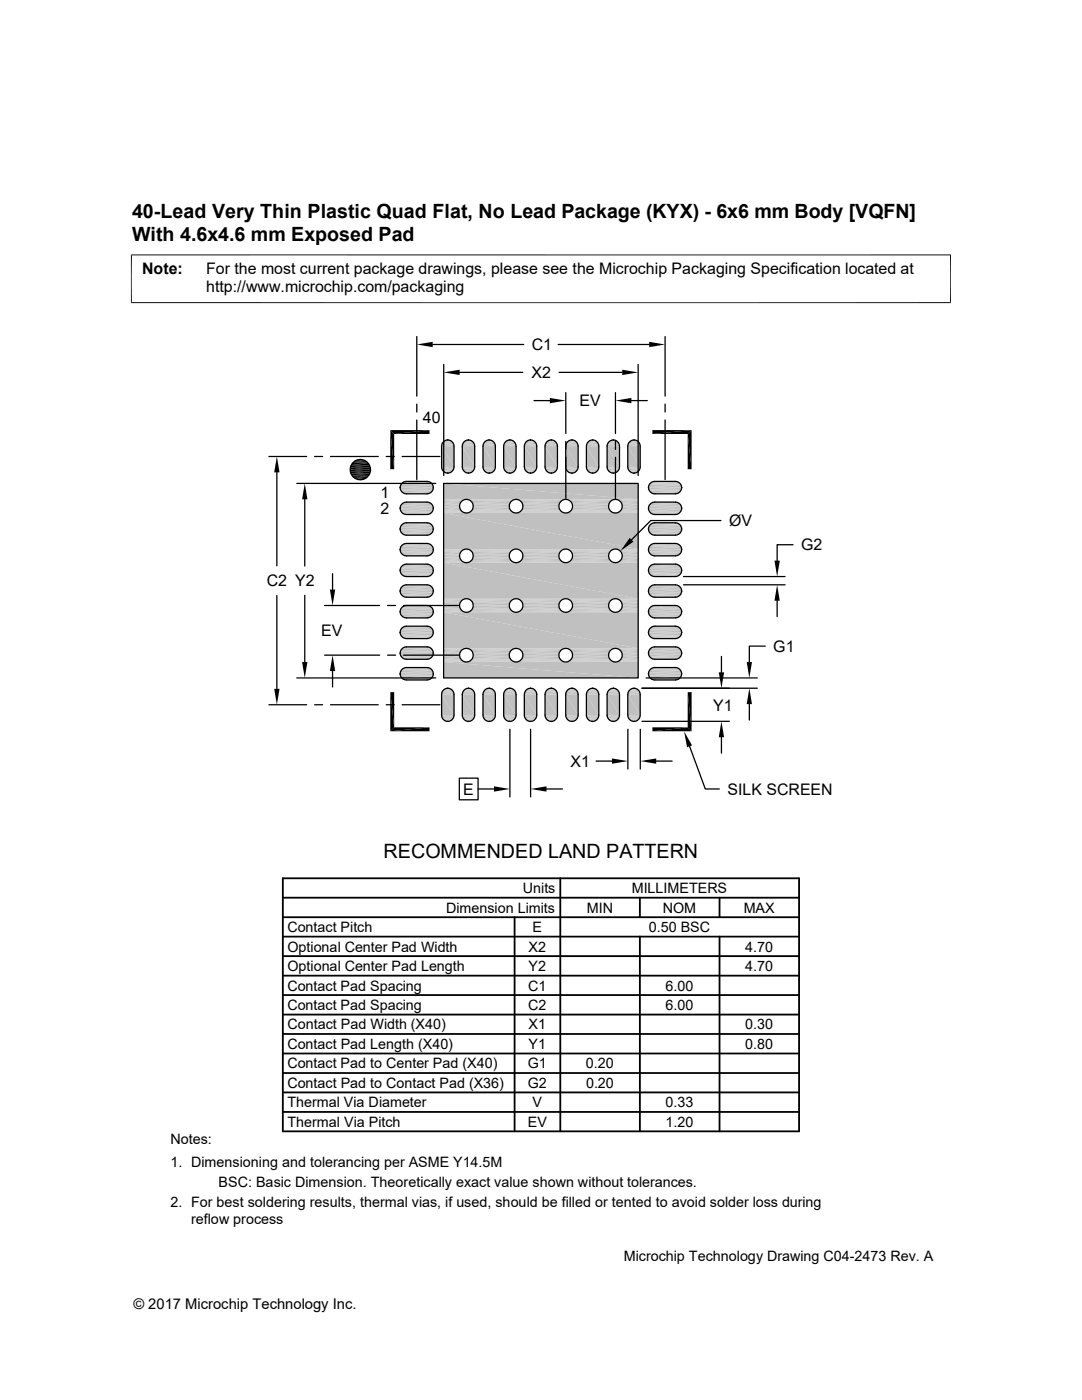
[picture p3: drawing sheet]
<svg xmlns="http://www.w3.org/2000/svg" width="216mm" height="279mm" viewBox="0 0 216 279" stroke-linecap="round" stroke-linejoin="round" font-family="sans-serif">
<g fill="#c0c0c0">
<path d="M89 87.8h.7z"/>
<path d="M93.2 87.8h.6z"/>
<path d="M97.3 87.8h.6z"/>
<path d="M101.4 87.8h.7z"/>
<path d="M105.5 87.8h.7z"/>
<path d="M109.7 87.8h.6z"/>
<path d="M113.8 87.8h.6z"/>
<path d="M117.9 87.8h.7z"/>
<path d="M122.1 87.8h.6z"/>
<path d="M126.2 87.8h.6z"/>
<path d="M125.9 88l.3-.2 .9 .2z"/>
<path d="M126.2 87.8l.9 .2z"/>
<path d="M121.8 88l.3-.2 .9 .2z"/>
<path d="M122.1 87.8l.9 .2z"/>
<path d="M117.6 88l.3-.2 1 .2z"/>
<path d="M117.9 87.8l1 .2z"/>
<path d="M113.5 88l.3-.2 .9 .2z"/>
<path d="M113.8 87.8l.9 .2z"/>
<path d="M109.4 88l.3-.2 .9 .2z"/>
<path d="M109.7 87.8l.9 .2z"/>
<path d="M105.2 88l.3-.2 1 .2z"/>
<path d="M105.5 87.8l1 .2z"/>
<path d="M101.1 88l.3-.2 1 .2z"/>
<path d="M101.4 87.8l1 .2z"/>
<path d="M97 88l.3-.2 .9 .2z"/>
<path d="M97.3 87.8l.9 .2z"/>
<path d="M92.9 88l.3-.2 .9 .2z"/>
<path d="M93.2 87.8l.9 .2z"/>
<path d="M88.7 88l.3-.2 1 .2z"/>
<path d="M89 87.8l1 .2z"/>
<path d="M125.6 88.2l.3-.2 1.5 .2z"/>
<path d="M125.9 88h1.2l.3 .2z"/>
<path d="M121.5 88.2l.3-.2 1.5 .2z"/>
<path d="M121.8 88h1.2l.3 .2z"/>
<path d="M117.4 88.2l.2-.2 1.5 .2z"/>
<path d="M117.6 88h1.3l.2 .2z"/>
<path d="M113.2 88.2l.3-.2 1.5 .2z"/>
<path d="M113.5 88h1.2l.3 .2z"/>
<path d="M109.1 88.2l.3-.2 1.5 .2z"/>
<path d="M109.4 88h1.2l.3 .2z"/>
<path d="M105 88.2l.2-.2 1.5 .2z"/>
<path d="M105.2 88h1.3l.2 .2z"/>
<path d="M100.9 88.2l.2-.2 1.5 .2z"/>
<path d="M101.1 88h1.3l.2 .2z"/>
<path d="M96.7 88.2l.3-.2 1.5 .2z"/>
<path d="M97 88h1.2l.3 .2z"/>
<path d="M92.6 88.2l.3-.2 1.5 .2z"/>
<path d="M92.9 88h1.2l.3 .2z"/>
<path d="M88.5 88.2l.2-.2 1.5 .2z"/>
<path d="M88.7 88h1.3l.2 .2z"/>
</g>
<path d="M125.4 88.3h2.2" fill="none" stroke="#c0c0c0" stroke-width=".25"/>
<path d="M125.6 88.2h1.8l.2 .2z" fill="#c0c0c0"/>
<path d="M121.3 88.3h2.1" fill="none" stroke="#c0c0c0" stroke-width=".25"/>
<path d="M121.5 88.2h1.8l.1 .2z" fill="#c0c0c0"/>
<path d="M117.2 88.3h2.1" fill="none" stroke="#c0c0c0" stroke-width=".25"/>
<path d="M117.4 88.2h1.7l.2 .2z" fill="#c0c0c0"/>
<path d="M113.1 88.3h2.1" fill="none" stroke="#c0c0c0" stroke-width=".25"/>
<path d="M113.2 88.2h1.8l.2 .2z" fill="#c0c0c0"/>
<path d="M108.9 88.3h2.2" fill="none" stroke="#c0c0c0" stroke-width=".25"/>
<path d="M109.1 88.2h1.8l.2 .2z" fill="#c0c0c0"/>
<path d="M104.8 88.3h2.1" fill="none" stroke="#c0c0c0" stroke-width=".25"/>
<path d="M105 88.2h1.7l.2 .2z" fill="#c0c0c0"/>
<path d="M100.7 88.3h2.1" fill="none" stroke="#c0c0c0" stroke-width=".25"/>
<path d="M100.9 88.2h1.7l.2 .2z" fill="#c0c0c0"/>
<path d="M96.5 88.3h2.2" fill="none" stroke="#c0c0c0" stroke-width=".25"/>
<path d="M96.7 88.2h1.8l.2 .2z" fill="#c0c0c0"/>
<path d="M92.4 88.3h2.2" fill="none" stroke="#c0c0c0" stroke-width=".25"/>
<path d="M92.6 88.2h1.8l.2 .2z" fill="#c0c0c0"/>
<path d="M88.3 88.3h2.1" fill="none" stroke="#c0c0c0" stroke-width=".25"/>
<path d="M88.5 88.2h1.7l.2 .2z" fill="#c0c0c0"/>
<path d="M88.2 88.6h2.4M92.3 88.6h2.4M96.4 88.6h2.4M100.5 88.6h2.4M104.7 88.6h2.4M108.8 88.6h2.4M112.9 88.6h2.4M117.1 88.6h2.3M121.2 88.6h2.4M125.3 88.6h2.4" fill="none" stroke="#c0c0c0" stroke-width=".3"/>
<path d="M88.1 88.9h2.5M92.2 88.9h2.5M96.4 88.9h2.4M100.5 88.9h2.5M104.6 88.9h2.5M108.8 88.9h2.4M112.9 88.9h2.5M117 88.9h2.5M121.1 88.9h2.5M125.3 88.9h2.4" fill="none" stroke="#c0c0c0" stroke-width=".32"/>
<g fill="#c0c0c0">
<path d="M125.3 89l2.4 4.2h-2.4z"/>
<path d="M125.3 89h2.4v4.2z"/>
<path d="M121.1 89l2.5 4.2h-2.5z"/>
<path d="M121.1 89h2.5v4.2z"/>
<path d="M117 89l2.5 4.2h-2.5z"/>
<path d="M117 89h2.5v4.2z"/>
<path d="M112.9 89l2.5 4.2h-2.5z"/>
<path d="M112.9 89h2.5v4.2z"/>
<path d="M108.8 89l2.4 4.2h-2.4z"/>
<path d="M108.8 89h2.4v4.2z"/>
<path d="M104.6 89l2.5 4.2h-2.5z"/>
<path d="M104.6 89h2.5v4.2z"/>
<path d="M100.5 89l2.5 4.2h-2.5z"/>
<path d="M100.5 89h2.5v4.2z"/>
<path d="M96.4 89l2.4 4.2h-2.4z"/>
<path d="M96.4 89h2.4v4.2z"/>
<path d="M92.2 89l2.5 4.2h-2.5z"/>
<path d="M92.2 89h2.5v4.2z"/>
<path d="M88.1 89l2.5 4.2h-2.5z"/>
<path d="M88.1 89h2.5v4.2z"/>
</g>
<path d="M88.1 93.3h2.5M92.2 93.3h2.5M96.4 93.3h2.4M100.5 93.3h2.5M104.6 93.3h2.5M108.8 93.3h2.4M112.9 93.3h2.5M117 93.3h2.5M121.1 93.3h2.5M125.3 93.3h2.4" fill="none" stroke="#c0c0c0" stroke-width=".32"/>
<path d="M88.2 93.6h2.4M92.3 93.6h2.4M96.4 93.6h2.4M100.5 93.6h2.4M104.7 93.6h2.4M108.8 93.6h2.4M112.9 93.6h2.4M117.1 93.6h2.3M121.2 93.6h2.4M125.3 93.6h2.4" fill="none" stroke="#c0c0c0" stroke-width=".3"/>
<path d="M125.4 93.8l2 .2h-1.8z" fill="#c0c0c0"/>
<path d="M125.4 93.9h2.2" fill="none" stroke="#c0c0c0" stroke-width=".25"/>
<path d="M121.3 93.8l2 .2h-1.8z" fill="#c0c0c0"/>
<path d="M121.3 93.9h2.1" fill="none" stroke="#c0c0c0" stroke-width=".25"/>
<path d="M117.2 93.8l1.9 .2h-1.7z" fill="#c0c0c0"/>
<path d="M117.2 93.9h2.1" fill="none" stroke="#c0c0c0" stroke-width=".25"/>
<path d="M113.1 93.8l1.9 .2h-1.8z" fill="#c0c0c0"/>
<path d="M113.1 93.9h2.1" fill="none" stroke="#c0c0c0" stroke-width=".25"/>
<path d="M108.9 93.8l2 .2h-1.8z" fill="#c0c0c0"/>
<path d="M108.9 93.9h2.2" fill="none" stroke="#c0c0c0" stroke-width=".25"/>
<path d="M104.8 93.8l1.9 .2h-1.7z" fill="#c0c0c0"/>
<path d="M104.8 93.9h2.1" fill="none" stroke="#c0c0c0" stroke-width=".25"/>
<path d="M100.7 93.8l1.9 .2h-1.7z" fill="#c0c0c0"/>
<path d="M100.7 93.9h2.1" fill="none" stroke="#c0c0c0" stroke-width=".25"/>
<path d="M96.5 93.8l2 .2h-1.8z" fill="#c0c0c0"/>
<path d="M96.5 93.9h2.2" fill="none" stroke="#c0c0c0" stroke-width=".25"/>
<path d="M92.4 93.8l2 .2h-1.8z" fill="#c0c0c0"/>
<path d="M92.4 93.9h2.2" fill="none" stroke="#c0c0c0" stroke-width=".25"/>
<path d="M88.3 93.8l1.9 .2h-1.7z" fill="#c0c0c0"/>
<path d="M88.3 93.9h2.1" fill="none" stroke="#c0c0c0" stroke-width=".25"/>
<g fill="#c0c0c0">
<path d="M125.6 94l1.5 .3h-1.2z"/>
<path d="M125.6 94h1.8l-.3 .3z"/>
<path d="M121.5 94l1.5 .3h-1.2z"/>
<path d="M121.5 94h1.8l-.3 .3z"/>
<path d="M117.4 94l1.5 .3h-1.3z"/>
<path d="M117.4 94h1.7l-.2 .3z"/>
<path d="M113.2 94l1.5 .3h-1.2z"/>
<path d="M113.2 94h1.8l-.3 .3z"/>
<path d="M109.1 94l1.5 .3h-1.2z"/>
<path d="M109.1 94h1.8l-.3 .3z"/>
<path d="M105 94l1.5 .3h-1.3z"/>
<path d="M105 94h1.7l-.2 .3z"/>
<path d="M100.9 94l1.5 .3h-1.3z"/>
<path d="M100.9 94h1.7l-.2 .3z"/>
<path d="M96.7 94l1.5 .3h-1.2z"/>
<path d="M96.7 94h1.8l-.3 .3z"/>
<path d="M92.6 94l1.5 .3h-1.2z"/>
<path d="M92.6 94h1.8l-.3 .3z"/>
<path d="M88.5 94l1.5 .3h-1.3z"/>
<path d="M88.5 94h1.7l-.2 .3z"/>
<path d="M89 94.4h.7z"/>
<path d="M93.2 94.4h.6z"/>
<path d="M97.3 94.4h.6z"/>
<path d="M101.4 94.4h.7z"/>
<path d="M105.5 94.4h.7z"/>
<path d="M109.7 94.4h.6z"/>
<path d="M113.8 94.4h.6z"/>
<path d="M117.9 94.4h.7z"/>
<path d="M122.1 94.4h.6z"/>
<path d="M126.2 94.4h.6z"/>
<path d="M125.9 94.3l.9 .1z"/>
<path d="M125.9 94.3h1.2l-.3 .1z"/>
<path d="M121.8 94.3l.9 .1z"/>
<path d="M121.8 94.3h1.2l-.3 .1z"/>
<path d="M117.6 94.3l1 .1z"/>
<path d="M117.6 94.3h1.3l-.3 .1z"/>
<path d="M113.5 94.3l.9 .1z"/>
<path d="M113.5 94.3h1.2l-.3 .1z"/>
<path d="M109.4 94.3l.9 .1z"/>
<path d="M109.4 94.3h1.2l-.3 .1z"/>
<path d="M105.2 94.3l1 .1z"/>
<path d="M105.2 94.3h1.3l-.3 .1z"/>
<path d="M101.1 94.3l1 .1z"/>
<path d="M101.1 94.3h1.3l-.3 .1z"/>
<path d="M97 94.3l.9 .1z"/>
<path d="M97 94.3h1.2l-.3 .1z"/>
<path d="M92.9 94.3l.9 .1z"/>
<path d="M92.9 94.3h1.2l-.3 .1z"/>
<path d="M88.7 94.3l1 .1z"/>
<path d="M88.7 94.3h1.3l-.3 .1z"/>
</g>
<g fill="none" stroke="#c0c0c0" stroke-width=".2">
<path d="M80.2 98.3h5.9M80.5 98.4h5.3M80.5 96.2h5.3M80.8 96.1h4.7M80.8 98.5h4.7M129.8 98.3h5.8M130 98.4h5.4M130 96.2h5.4M130.3 96.1h4.8M130.3 98.5h4.8M80.2 102.4h5.9M80.2 106.5h5.9"/>
<path d="M80.2 110.7h5.9M80.2 114.8h5.9M80.2 118.9h5.9M80.2 100.5h5.9M80.2 104.6h5.9M80.2 108.7h5.9M80.2 112.9h5.9M80.2 117h5.9M80.5 102.6h5.3M80.5 106.7h5.3M80.5 110.8h5.3M80.5 115h5.3"/>
<path d="M80.5 119.1h5.3M80.5 100.3h5.3M80.5 104.4h5.3M80.5 108.6h5.3M80.5 112.7h5.3M80.5 116.8h5.3M80.8 100.2h4.7M80.8 104.4h4.7M80.8 108.5h4.7M80.8 112.6h4.7M80.8 116.7h4.7M80.8 102.7h4.7"/>
<path d="M80.8 106.8h4.7M80.8 110.9h4.7M80.8 115h4.7M80.8 119.2h4.7M129.8 102.4h5.8M129.8 106.5h5.8M129.8 110.7h5.8M129.8 114.8h5.8M129.8 118.9h5.8M129.8 100.5h5.8M129.8 104.6h5.8M129.8 108.7h5.8"/>
<path d="M129.8 112.9h5.8M129.8 117h5.8M130 102.6h5.4M130 106.7h5.4M130 110.8h5.4M130 115h5.4M130 119.1h5.4M130 100.3h5.4M130 104.4h5.4M130 108.6h5.4M130 112.7h5.4M130 116.8h5.4"/>
<path d="M130.3 100.2h4.8M130.3 104.4h4.8M130.3 108.5h4.8M130.3 112.6h4.8M130.3 116.7h4.8M130.3 102.7h4.8M130.3 106.8h4.8M130.3 110.9h4.8M130.3 115h4.8M130.3 119.2h4.8M80.2 123.1h5.9M80.2 127.2h5.9"/>
<path d="M80.2 131.3h5.9M80.2 121.1h5.9M80.2 125.2h5.9M80.2 129.4h5.9M80.2 133.5h5.9M80.5 123.2h5.3M80.5 127.3h5.3M80.5 131.5h5.3M80.5 135.6h5.3M80.5 120.9h5.3M80.5 125.1h5.3M80.5 129.2h5.3"/>
<path d="M80.5 133.3h5.3M80.8 120.9h4.7M80.8 125h4.7M80.8 129.1h4.7M80.8 133.2h4.7M80.8 123.3h4.7M80.8 127.4h4.7M80.8 131.6h4.7M80.8 135.7h4.7M129.8 123.1h5.8M129.8 127.2h5.8M129.8 131.3h5.8"/>
<path d="M129.8 121.1h5.8M129.8 125.2h5.8M129.8 129.4h5.8M129.8 133.5h5.8M130 123.2h5.4M130 127.3h5.4M130 131.5h5.4M130 135.6h5.4M130 120.9h5.4M130 125.1h5.4M130 129.2h5.4M130 133.3h5.4"/>
<path d="M130.3 120.9h4.8M130.3 125h4.8M130.3 129.1h4.8M130.3 133.2h4.8M130.3 123.3h4.8M130.3 127.4h4.8M130.3 131.6h4.8M130.3 135.7h4.8"/>
</g>
<path d="M80.2 96.3h5.9M129.8 96.3h5.8M80.2 135.4h5.9M129.8 135.4h5.8" fill="none" stroke="#c0c0c0" stroke-width=".21"/>
<g fill="none" stroke="#c0c0c0" stroke-width=".25">
<path d="M80 96.6h6.3M129.6 96.6h6.2M80 100.7h6.3M80 104.8h6.3M80 108.9h6.3M80 113.1h6.3M80 117.2h6.3M80 106.3h6.3M80 110.4h6.3M80 114.6h6.3M80 118.7h6.3M129.6 100.7h6.2"/>
<path d="M129.6 104.8h6.2M129.6 108.9h6.2M129.6 113.1h6.2M129.6 117.2h6.2M129.6 106.3h6.2M129.6 110.4h6.2M129.6 114.6h6.2M129.6 118.7h6.2M80 121.3h6.3M80 125.5h6.3M80 122.8h6.3M80 127h6.3"/>
<path d="M80 131.1h6.3M80 135.2h6.3M129.6 121.3h6.2M129.6 125.5h6.2M129.6 122.8h6.2M129.6 127h6.2M129.6 131.1h6.2M129.6 135.2h6.2"/>
</g>
<g fill="none" stroke="#c0c0c0" stroke-width=".3">
<path d="M79.9 97.8h6.5M79.9 96.8h6.5M129.4 97.8h6.6M129.4 96.8h6.6M79.9 101.9h6.5M79.9 110.2h6.5M79.9 114.3h6.5M79.9 118.4h6.5M79.9 101h6.5M79.9 105.1h6.5M79.9 109.2h6.5M79.9 113.3h6.5"/>
<path d="M79.9 117.5h6.5M129.4 101.9h6.6M129.4 110.2h6.6M129.4 114.3h6.6M129.4 118.4h6.6M129.4 101h6.6M129.4 105.1h6.6M129.4 109.2h6.6M129.4 113.3h6.6M129.4 117.5h6.6M79.9 122.6h6.5M79.9 126.7h6.5"/>
<path d="M79.9 130.8h6.5M79.9 134.9h6.5M79.9 121.6h6.5M79.9 129.9h6.5M79.9 134h6.5M129.4 122.6h6.6M129.4 126.7h6.6M129.4 130.8h6.6M129.4 134.9h6.6M129.4 121.6h6.6M129.4 129.9h6.6M129.4 134h6.6"/>
</g>
<g fill="none" stroke="#c0c0c0" stroke-width=".32">
<path d="M79.8 97.1h6.7M79.8 97.5h6.7M129.4 97.1h6.6M129.4 97.5h6.6M79.8 101.3h6.7M79.8 105.4h6.7M79.8 109.5h6.7M79.8 113.7h6.7M79.8 101.6h6.7M79.8 105.7h6.7M79.8 118.1h6.7M79.9 106h6.5"/>
<path d="M129.4 101.3h6.6M129.4 105.4h6.6M129.4 109.5h6.6M129.4 113.7h6.6M129.4 101.6h6.6M129.4 105.7h6.6M129.4 118.1h6.6M129.4 106h6.6M79.8 126.1h6.7M79.8 130.2h6.7M79.8 134.3h6.7M79.8 122.2h6.7"/>
<path d="M79.8 126.4h6.7M79.8 130.5h6.7M79.8 134.6h6.7M79.9 125.7h6.5M129.4 126.1h6.6M129.4 130.2h6.6M129.4 134.3h6.6M129.4 122.2h6.6M129.4 126.4h6.6M129.4 130.5h6.6M129.4 134.6h6.6M129.4 125.7h6.6"/>
</g>
<path d="M80 98.1h6.3M129.6 98.1h6.2M80 102.2h6.3M129.6 102.2h6.2M80 129.6h6.3M80 133.7h6.3M129.6 129.6h6.2M129.6 133.7h6.2" fill="none" stroke="#c0c0c0" stroke-width=".28"/>
<path d="M79.8 117.8h6.7M79.8 109.9h6.7M79.8 114h6.7M129.4 117.8h6.6M129.4 109.9h6.6M129.4 114h6.6M79.8 121.9h6.7M129.4 121.9h6.6" fill="none" stroke="#c0c0c0" stroke-width=".34"/>
<g fill="#c0c0c0">
<path d="M89 137.4h.7z"/>
<path d="M93.2 137.4h.6z"/>
<path d="M97.3 137.4h.6z"/>
<path d="M101.4 137.4h.7z"/>
<path d="M105.5 137.4h.7z"/>
<path d="M109.7 137.4h.6z"/>
<path d="M113.8 137.4h.6z"/>
<path d="M117.9 137.4h.7z"/>
<path d="M122.1 137.4h.6z"/>
<path d="M126.2 137.4h.6z"/>
<path d="M125.9 137.5l.3-.1 .9 .1z"/>
<path d="M126.2 137.4l.9 .1z"/>
<path d="M121.8 137.5l.3-.1 .9 .1z"/>
<path d="M122.1 137.4l.9 .1z"/>
<path d="M117.6 137.5l.3-.1 1 .1z"/>
<path d="M117.9 137.4l1 .1z"/>
<path d="M113.5 137.5l.3-.1 .9 .1z"/>
<path d="M113.8 137.4l.9 .1z"/>
<path d="M109.4 137.5l.3-.1 .9 .1z"/>
<path d="M109.7 137.4l.9 .1z"/>
<path d="M105.2 137.5l.3-.1 1 .1z"/>
<path d="M105.5 137.4l1 .1z"/>
<path d="M101.1 137.5l.3-.1 1 .1z"/>
<path d="M101.4 137.4l1 .1z"/>
<path d="M97 137.5l.3-.1 .9 .1z"/>
<path d="M97.3 137.4l.9 .1z"/>
<path d="M92.9 137.5l.3-.1 .9 .1z"/>
<path d="M93.2 137.4l.9 .1z"/>
<path d="M88.7 137.5l.3-.1 1 .1z"/>
<path d="M89 137.4l1 .1z"/>
<path d="M125.6 137.7l.3-.2 1.5 .2z"/>
<path d="M125.9 137.5h1.2l.3 .2z"/>
<path d="M121.5 137.7l.3-.2 1.5 .2z"/>
<path d="M121.8 137.5h1.2l.3 .2z"/>
<path d="M117.4 137.7l.2-.2 1.5 .2z"/>
<path d="M117.6 137.5h1.3l.2 .2z"/>
<path d="M113.2 137.7l.3-.2 1.5 .2z"/>
<path d="M113.5 137.5h1.2l.3 .2z"/>
<path d="M109.1 137.7l.3-.2 1.5 .2z"/>
<path d="M109.4 137.5h1.2l.3 .2z"/>
<path d="M105 137.7l.2-.2 1.5 .2z"/>
<path d="M105.2 137.5h1.3l.2 .2z"/>
<path d="M100.9 137.7l.2-.2 1.5 .2z"/>
<path d="M101.1 137.5h1.3l.2 .2z"/>
<path d="M96.7 137.7l.3-.2 1.5 .2z"/>
<path d="M97 137.5h1.2l.3 .2z"/>
<path d="M92.6 137.7l.3-.2 1.5 .2z"/>
<path d="M92.9 137.5h1.2l.3 .2z"/>
<path d="M88.5 137.7l.2-.2 1.5 .2z"/>
<path d="M88.7 137.5h1.3l.2 .2z"/>
</g>
<path d="M125.4 137.9h2.2" fill="none" stroke="#c0c0c0" stroke-width=".25"/>
<path d="M125.6 137.7h1.8l.2 .3z" fill="#c0c0c0"/>
<path d="M121.3 137.9h2.1" fill="none" stroke="#c0c0c0" stroke-width=".25"/>
<path d="M121.5 137.7h1.8l.1 .3z" fill="#c0c0c0"/>
<path d="M117.2 137.9h2.1" fill="none" stroke="#c0c0c0" stroke-width=".25"/>
<path d="M117.4 137.7h1.7l.2 .3z" fill="#c0c0c0"/>
<path d="M113.1 137.9h2.1" fill="none" stroke="#c0c0c0" stroke-width=".25"/>
<path d="M113.2 137.7h1.8l.2 .3z" fill="#c0c0c0"/>
<path d="M108.9 137.9h2.2" fill="none" stroke="#c0c0c0" stroke-width=".25"/>
<path d="M109.1 137.7h1.8l.2 .3z" fill="#c0c0c0"/>
<path d="M104.8 137.9h2.1" fill="none" stroke="#c0c0c0" stroke-width=".25"/>
<path d="M105 137.7h1.7l.2 .3z" fill="#c0c0c0"/>
<path d="M100.7 137.9h2.1" fill="none" stroke="#c0c0c0" stroke-width=".25"/>
<path d="M100.9 137.7h1.7l.2 .3z" fill="#c0c0c0"/>
<path d="M96.5 137.9h2.2" fill="none" stroke="#c0c0c0" stroke-width=".25"/>
<path d="M96.7 137.7h1.8l.2 .3z" fill="#c0c0c0"/>
<path d="M92.4 137.9h2.2" fill="none" stroke="#c0c0c0" stroke-width=".25"/>
<path d="M92.6 137.7h1.8l.2 .3z" fill="#c0c0c0"/>
<path d="M88.3 137.9h2.1" fill="none" stroke="#c0c0c0" stroke-width=".25"/>
<path d="M88.5 137.7h1.7l.2 .3z" fill="#c0c0c0"/>
<path d="M88.2 138.1h2.4M92.3 138.1h2.4M96.4 138.1h2.4M100.5 138.1h2.4M104.7 138.1h2.4M108.8 138.1h2.4M112.9 138.1h2.4M117.1 138.1h2.3M121.2 138.1h2.4M125.3 138.1h2.4" fill="none" stroke="#c0c0c0" stroke-width=".3"/>
<path d="M88.1 138.4h2.5M92.2 138.4h2.5M96.4 138.4h2.4M100.5 138.4h2.5M104.6 138.4h2.5M108.8 138.4h2.4M112.9 138.4h2.5M117 138.4h2.5M121.1 138.4h2.5M125.3 138.4h2.4" fill="none" stroke="#c0c0c0" stroke-width=".32"/>
<g fill="#c0c0c0">
<path d="M125.3 138.6l2.4 4.1h-2.4z"/>
<path d="M125.3 138.6h2.4v4.1z"/>
<path d="M121.1 138.6l2.5 4.1h-2.5z"/>
<path d="M121.1 138.6h2.5v4.1z"/>
<path d="M117 138.6l2.5 4.1h-2.5z"/>
<path d="M117 138.6h2.5v4.1z"/>
<path d="M112.9 138.6l2.5 4.1h-2.5z"/>
<path d="M112.9 138.6h2.5v4.1z"/>
<path d="M108.8 138.6l2.4 4.1h-2.4z"/>
<path d="M108.8 138.6h2.4v4.1z"/>
<path d="M104.6 138.6l2.5 4.1h-2.5z"/>
<path d="M104.6 138.6h2.5v4.1z"/>
<path d="M100.5 138.6l2.5 4.1h-2.5z"/>
<path d="M100.5 138.6h2.5v4.1z"/>
<path d="M96.4 138.6l2.4 4.1h-2.4z"/>
<path d="M96.4 138.6h2.4v4.1z"/>
<path d="M92.2 138.6l2.5 4.1h-2.5z"/>
<path d="M92.2 138.6h2.5v4.1z"/>
<path d="M88.1 138.6l2.5 4.1h-2.5z"/>
<path d="M88.1 138.6h2.5v4.1z"/>
</g>
<path d="M88.1 142.9h2.5M92.2 142.9h2.5M96.4 142.9h2.4M100.5 142.9h2.5M104.6 142.9h2.5M108.8 142.9h2.4M112.9 142.9h2.5M117 142.9h2.5M121.1 142.9h2.5M125.3 142.9h2.4" fill="none" stroke="#c0c0c0" stroke-width=".32"/>
<path d="M88.2 143.2h2.4M92.3 143.2h2.4M96.4 143.2h2.4M100.5 143.2h2.4M104.7 143.2h2.4M108.8 143.2h2.4M112.9 143.2h2.4M117.1 143.2h2.3M121.2 143.2h2.4M125.3 143.2h2.4" fill="none" stroke="#c0c0c0" stroke-width=".3"/>
<path d="M125.4 143.3l2 .3h-1.8z" fill="#c0c0c0"/>
<path d="M125.4 143.5h2.2" fill="none" stroke="#c0c0c0" stroke-width=".25"/>
<path d="M121.3 143.3l2 .3h-1.8z" fill="#c0c0c0"/>
<path d="M121.3 143.5h2.1" fill="none" stroke="#c0c0c0" stroke-width=".25"/>
<path d="M117.2 143.3l1.9 .3h-1.7z" fill="#c0c0c0"/>
<path d="M117.2 143.5h2.1" fill="none" stroke="#c0c0c0" stroke-width=".25"/>
<path d="M113.1 143.3l1.9 .3h-1.8z" fill="#c0c0c0"/>
<path d="M113.1 143.5h2.1" fill="none" stroke="#c0c0c0" stroke-width=".25"/>
<path d="M108.9 143.3l2 .3h-1.8z" fill="#c0c0c0"/>
<path d="M108.9 143.5h2.2" fill="none" stroke="#c0c0c0" stroke-width=".25"/>
<path d="M104.8 143.3l1.9 .3h-1.7z" fill="#c0c0c0"/>
<path d="M104.8 143.5h2.1" fill="none" stroke="#c0c0c0" stroke-width=".25"/>
<path d="M100.7 143.3l1.9 .3h-1.7z" fill="#c0c0c0"/>
<path d="M100.7 143.5h2.1" fill="none" stroke="#c0c0c0" stroke-width=".25"/>
<path d="M96.5 143.3l2 .3h-1.8z" fill="#c0c0c0"/>
<path d="M96.5 143.5h2.2" fill="none" stroke="#c0c0c0" stroke-width=".25"/>
<path d="M92.4 143.3l2 .3h-1.8z" fill="#c0c0c0"/>
<path d="M92.4 143.5h2.2" fill="none" stroke="#c0c0c0" stroke-width=".25"/>
<path d="M88.3 143.3l1.9 .3h-1.7z" fill="#c0c0c0"/>
<path d="M88.3 143.5h2.1" fill="none" stroke="#c0c0c0" stroke-width=".25"/>
<g fill="#c0c0c0">
<path d="M125.6 143.6l1.5 .2h-1.2z"/>
<path d="M125.6 143.6h1.8l-.3 .2z"/>
<path d="M121.5 143.6l1.5 .2h-1.2z"/>
<path d="M121.5 143.6h1.8l-.3 .2z"/>
<path d="M117.4 143.6l1.5 .2h-1.3z"/>
<path d="M117.4 143.6h1.7l-.2 .2z"/>
<path d="M113.2 143.6l1.5 .2h-1.2z"/>
<path d="M113.2 143.6h1.8l-.3 .2z"/>
<path d="M109.1 143.6l1.5 .2h-1.2z"/>
<path d="M109.1 143.6h1.8l-.3 .2z"/>
<path d="M105 143.6l1.5 .2h-1.3z"/>
<path d="M105 143.6h1.7l-.2 .2z"/>
<path d="M100.9 143.6l1.5 .2h-1.3z"/>
<path d="M100.9 143.6h1.7l-.2 .2z"/>
<path d="M96.7 143.6l1.5 .2h-1.2z"/>
<path d="M96.7 143.6h1.8l-.3 .2z"/>
<path d="M92.6 143.6l1.5 .2h-1.2z"/>
<path d="M92.6 143.6h1.8l-.3 .2z"/>
<path d="M88.5 143.6l1.5 .2h-1.3z"/>
<path d="M88.5 143.6h1.7l-.2 .2z"/>
<path d="M89 143.9h.7z"/>
<path d="M93.2 143.9h.6z"/>
<path d="M97.3 143.9h.6z"/>
<path d="M101.4 143.9h.7z"/>
<path d="M105.5 143.9h.7z"/>
<path d="M109.7 143.9h.6z"/>
<path d="M113.8 143.9h.6z"/>
<path d="M117.9 143.9h.7z"/>
<path d="M122.1 143.9h.6z"/>
<path d="M126.2 143.9h.6z"/>
<path d="M125.9 143.8l.9 .1z"/>
<path d="M125.9 143.8h1.2l-.3 .1z"/>
<path d="M121.8 143.8l.9 .1z"/>
<path d="M121.8 143.8h1.2l-.3 .1z"/>
<path d="M117.6 143.8l1 .1z"/>
<path d="M117.6 143.8h1.3l-.3 .1z"/>
<path d="M113.5 143.8l.9 .1z"/>
<path d="M113.5 143.8h1.2l-.3 .1z"/>
<path d="M109.4 143.8l.9 .1z"/>
<path d="M109.4 143.8h1.2l-.3 .1z"/>
<path d="M105.2 143.8l1 .1z"/>
<path d="M105.2 143.8h1.3l-.3 .1z"/>
<path d="M101.1 143.8l1 .1z"/>
<path d="M101.1 143.8h1.3l-.3 .1z"/>
<path d="M97 143.8l.9 .1z"/>
<path d="M97 143.8h1.2l-.3 .1z"/>
<path d="M92.9 143.8l.9 .1z"/>
<path d="M92.9 143.8h1.2l-.3 .1z"/>
<path d="M88.7 143.8l1 .1z"/>
<path d="M88.7 143.8h1.3l-.3 .1z"/>
<path d="M88.5 96.5l38.8 3.2h-38.8z"/>
<path d="M88.5 96.5h38.8v3.2z"/>
</g>
<g fill="none" stroke="#c0c0c0" stroke-width=".2">
<path d="M88.5 99.7h38.8M88.5 99.7h4.3M88.5 99.9h4M93.4 99.7h9.3M93.7 99.9h8.7M103.3 99.7h9.3M103.6 99.9h8.7M113.2 99.7h9.3M113.5 99.9h8.7M123.1 99.7h4.2M123.4 99.9h3.9M88.5 102.2h4"/>
<path d="M88.5 102.3h4.3M88.5 102.4h38.8M93.4 102.3h9.3M93.7 102.2h8.7M103.3 102.3h9.3M103.6 102.2h8.7M113.2 102.3h9.3M113.5 102.2h8.7M123.1 102.3h4.2M123.4 102.2h3.9"/>
</g>
<path d="M88.5 100.1h3.7M93.9 100.1h8.2M103.8 100.1h8.2M113.7 100.1h8.2M123.6 100.1h3.7" fill="none" stroke="#c0c0c0" stroke-width=".23"/>
<path d="M88.5 100.3h3.5M88.5 101.7h3.5M94.1 101.7h7.8M94.1 100.3h7.8M104 100.3h7.8M104 101.7h7.8M113.9 101.7h7.8M113.9 100.3h7.8M123.9 100.3h3.4M123.9 101.7h3.4" fill="none" stroke="#c0c0c0" stroke-width=".25"/>
<path d="M88.5 100.6h3.3M94.3 100.6h7.4M104.2 100.6h7.5M114.1 100.6h7.5M124 100.6h3.3" fill="none" stroke="#c0c0c0" stroke-width=".28"/>
<path d="M88.5 100.9h3.2M94.4 100.9h7.2M104.3 100.9h7.2M114.2 100.9h7.3M124.1 100.9h3.2" fill="none" stroke="#c0c0c0" stroke-width=".32"/>
<path d="M88.5 101.2h3.2M88.5 101.5h3.3M94.3 101.5h7.4M94.4 101.2h7.2M104.2 101.5h7.5M104.3 101.2h7.2M114.1 101.5h7.5M114.2 101.2h7.3M124 101.5h3.3M124.1 101.2h3.2" fill="none" stroke="#c0c0c0" stroke-width=".3"/>
<path d="M88.5 102h3.7M93.9 102h8.2M103.8 102h8.2M113.7 102h8.2M123.6 102h3.7" fill="none" stroke="#c0c0c0" stroke-width=".21"/>
<g fill="#c0c0c0">
<path d="M88.5 102.4l38.8 7.2h-38.8z"/>
<path d="M88.5 102.4h38.8v7.2z"/>
</g>
<g fill="none" stroke="#c0c0c0" stroke-width=".2">
<path d="M88.5 109.6h38.8M88.5 109.7h4.3M88.5 109.8h4M88.5 112.1h4M88.5 112.2h4.3M88.5 112.3h38.8M93.4 112.2h9.3M93.4 109.7h9.3M93.7 109.8h8.7M93.7 112.1h8.7M103.3 112.2h9.3M103.3 109.7h9.3"/>
<path d="M103.6 109.8h8.7M103.6 112.1h8.7M113.2 112.2h9.3M113.2 109.7h9.3M113.5 109.8h8.7M113.5 112.1h8.7M123.1 112.2h4.2M123.1 109.7h4.2M123.4 109.8h3.9M123.4 112.1h3.9"/>
</g>
<path d="M88.5 110h3.7M88.5 111.9h3.7M93.9 110h8.2M93.9 111.9h8.2M103.8 110h8.2M103.8 111.9h8.2M113.7 110h8.2M113.7 111.9h8.2M123.6 110h3.7M123.6 111.9h3.7" fill="none" stroke="#c0c0c0" stroke-width=".21"/>
<path d="M88.5 110.2h3.5M88.5 111.7h3.5M94.1 111.7h7.8M94.1 110.2h7.8M104 110.2h7.8M104 111.7h7.8M113.9 111.7h7.8M113.9 110.2h7.8M123.9 110.2h3.4M123.9 111.7h3.4" fill="none" stroke="#c0c0c0" stroke-width=".25"/>
<g fill="none" stroke="#c0c0c0" stroke-width=".3">
<path d="M88.5 110.5h3.3M88.5 110.8h3.2M88.5 111.1h3.2M88.5 111.4h3.3M94.3 110.5h7.4M94.3 111.4h7.4M94.4 111.1h7.2M94.4 110.8h7.2M104.2 111.4h7.5M104.2 110.5h7.5M104.3 111.1h7.2M104.3 110.8h7.2"/>
<path d="M114.1 110.5h7.5M114.1 111.4h7.5M114.2 111.1h7.3M114.2 110.8h7.3M124 111.4h3.3M124 110.5h3.3M124.1 111.1h3.2M124.1 110.8h3.2"/>
</g>
<g fill="#c0c0c0">
<path d="M88.5 112.3l38.8 7.2h-38.8z"/>
<path d="M88.5 112.3h38.8v7.2z"/>
</g>
<g fill="none" stroke="#c0c0c0" stroke-width=".2">
<path d="M88.5 119.5h38.8M88.5 119.6h4.3M88.5 119.7h4M93.4 119.6h9.3M93.7 119.7h8.7M103.3 119.6h9.3M103.6 119.7h8.7M113.2 119.6h9.3M113.5 119.7h8.7M123.1 119.6h4.2M123.4 119.7h3.9M88.5 122h4"/>
<path d="M88.5 122.1h4.3M88.5 122.2h38.8M93.4 122.1h9.3M93.7 122h8.7M103.3 122.1h9.3M103.6 122h8.7M113.2 122.1h9.3M113.5 122h8.7M123.1 122.1h4.2M123.4 122h3.9"/>
</g>
<path d="M88.5 119.9h3.7M93.9 119.9h8.2M103.8 119.9h8.2M113.7 119.9h8.2M123.6 119.9h3.7M88.5 121.8h3.7M93.9 121.8h8.2M103.8 121.8h8.2M113.7 121.8h8.2M123.6 121.8h3.7" fill="none" stroke="#c0c0c0" stroke-width=".21"/>
<path d="M88.5 120.1h3.5M88.5 121.6h3.5M94.1 121.6h7.8M94.1 120.1h7.8M104 120.1h7.8M104 121.6h7.8M113.9 121.6h7.8M113.9 120.1h7.8M123.9 120.1h3.4M123.9 121.6h3.4" fill="none" stroke="#c0c0c0" stroke-width=".25"/>
<g fill="none" stroke="#c0c0c0" stroke-width=".3">
<path d="M88.5 120.4h3.3M88.5 120.7h3.2M88.5 121h3.2M88.5 121.3h3.3M94.3 120.4h7.4M94.3 121.3h7.4M94.4 121h7.2M94.4 120.7h7.2M104.2 121.3h7.5M104.2 120.4h7.5M104.3 121h7.2M104.3 120.7h7.2"/>
<path d="M114.1 120.4h7.5M114.1 121.3h7.5M114.2 121h7.3M114.2 120.7h7.3M124 121.3h3.3M124 120.4h3.3M124.1 121h3.2M124.1 120.7h3.2"/>
</g>
<g fill="#c0c0c0">
<path d="M88.5 122.2l38.8 7.2h-38.8z"/>
<path d="M88.5 122.2h38.8v7.2z"/>
</g>
<g fill="none" stroke="#c0c0c0" stroke-width=".2">
<path d="M88.5 129.4h38.8M88.5 129.5h4.3M88.5 129.6h4M88.5 131.9h4M88.5 132h4.3M88.5 132.1h38.8M93.4 132h9.3M93.4 129.5h9.3M93.7 129.6h8.7M93.7 131.9h8.7M103.3 132h9.3M103.3 129.5h9.3"/>
<path d="M103.6 129.6h8.7M103.6 131.9h8.7M113.2 132h9.3M113.2 129.5h9.3M113.5 129.6h8.7M113.5 131.9h8.7M123.1 132h4.2M123.1 129.5h4.2M123.4 129.6h3.9M123.4 131.9h3.9"/>
</g>
<path d="M88.5 129.8h3.7M93.9 129.8h8.2M103.8 129.8h8.2M113.7 129.8h8.2M123.6 129.8h3.7" fill="none" stroke="#c0c0c0" stroke-width=".21"/>
<path d="M88.5 130h3.5M88.5 131.5h3.5M94.1 131.5h7.8M94.1 130h7.8M104 130h7.8M104 131.5h7.8M113.9 131.5h7.8M113.9 130h7.8M123.9 130h3.4M123.9 131.5h3.4" fill="none" stroke="#c0c0c0" stroke-width=".25"/>
<path d="M88.5 130.3h3.3M88.5 130.6h3.2M94.3 130.3h7.4M94.4 130.6h7.2M104.2 130.3h7.5M104.3 130.6h7.2M114.1 130.3h7.5M114.2 130.6h7.3M124 130.3h3.3M124.1 130.6h3.2" fill="none" stroke="#c0c0c0" stroke-width=".3"/>
<path d="M88.5 130.9h3.2M94.4 130.9h7.2M104.3 130.9h7.2M114.2 130.9h7.3M124.1 130.9h3.2" fill="none" stroke="#c0c0c0" stroke-width=".32"/>
<path d="M88.5 131.2h3.3M94.3 131.2h7.4M104.2 131.2h7.5M114.1 131.2h7.5M124 131.2h3.3" fill="none" stroke="#c0c0c0" stroke-width=".28"/>
<path d="M88.5 131.7h3.7M93.9 131.7h8.2M103.8 131.7h8.2M113.7 131.7h8.2M123.6 131.7h3.7" fill="none" stroke="#c0c0c0" stroke-width=".23"/>
<g fill="#c0c0c0">
<path d="M88.5 132.1l38.8 3.2h-38.8z"/>
<path d="M88.5 132.1h38.8v3.2z"/>
</g>
<g fill="none" stroke="#000" stroke-width=".25">
<path d="M83.2 67.2v11.9M86.3 68.7h18.2M88.5 72.7v22.2M91.7 74.3h12.6M106.6 79.9h3.1M111.4 68.7h18.1M111.6 74.3h12.6M112.9 78.4v8.1M122.8 78.4v8.1M126 79.9h3.2M127.3 72.7v22.2M132.7 67.2v11.9"/>
<path d="M53.7 91.1h7.5M55.2 94.3v18.6M59.2 96.5h27.8M60.8 99.7v13.3M62.8 91.1h1.6M66 91.1h9.5M70.5 92.2h2.8M70.5 95.3h2.8M77.1 91.1h1.6M79.8 97.3h.1M80.2 91.1h7.6M83.2 80.6v1.6"/>
<path d="M83.2 83.8v11.9M86.5 97.3a1.27 1.27 0 0 0-1.3-1.2h-4.1a1.27 1.27 0 0 0-1.3 1.2M86.5 97.3h.1M86.5 97.3a1.26 1.26 0 0 1-1.3 1.3h-4.1a1.26 1.26 0 0 1-1.3-1.3M88.5 96.5h38.8v38.8h-38.8zM89.3 87.8a1.26 1.26 0 0 1 1.3 1.2v4.2a1.26 1.26 0 0 1-1.3 1.2M89.3 87.8a1.27 1.27 0 0 0-1.2 1.2v4.2a1.27 1.27 0 0 0 1.2 1.2M89.3 94.4h.1M89.3 87.8h.1M93.5 87.8a1.27 1.27 0 0 0-1.3 1.2v4.2a1.27 1.27 0 0 0 1.3 1.2M93.5 94.4h.1M93.5 87.8h.1"/>
<path d="M93.5 87.8a1.26 1.26 0 0 1 1.2 1.2v4.2a1.26 1.26 0 0 1-1.2 1.2M97.6 87.8a1.27 1.27 0 0 0-1.2 1.2v4.2a1.27 1.27 0 0 0 1.2 1.2M97.6 94.4h.1M97.6 87.8h.1M97.6 87.8a1.26 1.26 0 0 1 1.2 1.2v4.2a1.26 1.26 0 0 1-1.2 1.2M101.7 87.8a1.27 1.27 0 0 0-1.2 1.2v4.2a1.27 1.27 0 0 0 1.2 1.2M101.7 94.4h.1M101.7 87.8h.1M101.7 87.8a1.26 1.26 0 0 1 1.3 1.2v4.2a1.26 1.26 0 0 1-1.3 1.2M105.9 87.8a1.27 1.27 0 0 0-1.3 1.2v4.2a1.27 1.27 0 0 0 1.3 1.2M105.9 94.4h.1M105.9 87.8h.1"/>
<path d="M105.9 87.8a1.26 1.26 0 0 1 1.2 1.2v4.2a1.26 1.26 0 0 1-1.2 1.2M110 87.8a1.26 1.26 0 0 0-1.2 1.2v4.2a1.26 1.26 0 0 0 1.2 1.2M110 94.4h.1M110 87.8h.1M110 87.8a1.27 1.27 0 0 1 1.2 1.2v4.2a1.27 1.27 0 0 1-1.2 1.2M112.9 93.2a1.26 1.26 0 0 0 1.2 1.2M112.9 88.1v11.3M114.1 87.8a1.26 1.26 0 0 0-1.2 1.2M114.1 94.4h.1M114.1 87.8h.1M114.1 87.8a1.27 1.27 0 0 1 1.3 1.2v4.2a1.27 1.27 0 0 1-1.3 1.2M118.3 87.8a1.26 1.26 0 0 0-1.3 1.2v4.2a1.26 1.26 0 0 0 1.3 1.2"/>
<path d="M118.3 94.4h.1M118.3 87.8h.1M118.3 87.8a1.27 1.27 0 0 1 1.2 1.2v4.2a1.27 1.27 0 0 1-1.2 1.2M122.4 87.8a1.26 1.26 0 0 0-1.3 1.2v4.2a1.26 1.26 0 0 0 1.3 1.2M122.4 94.4h.1M122.4 87.8h.1M122.4 87.8a1.27 1.27 0 0 1 1.2 1.2v4.2a1.27 1.27 0 0 1-1.2 1.2M122.8 88.1v1.6M122.8 91.3v8.1M126.5 87.8a1.26 1.26 0 0 0-1.2 1.2v4.2a1.26 1.26 0 0 0 1.2 1.2M126.5 94.4h.1M126.5 87.8h.1"/>
<path d="M126.5 87.8a1.27 1.27 0 0 1 1.2 1.2v4.2a1.27 1.27 0 0 1-1.2 1.2M129.4 97.3h.1M132.7 80.6v1.6M132.7 83.8v11.9M136 97.3a1.26 1.26 0 0 1-1.2 1.3h-4.2a1.26 1.26 0 0 1-1.2-1.3M136 97.3a1.27 1.27 0 0 0-1.2-1.2h-4.2a1.27 1.27 0 0 0-1.2 1.2M136 97.3h.1M55.2 118.9v18.6M60.8 118.8v13.3M66.4 114.5v3.2M79.8 118a1.26 1.26 0 0 1 1.3-1.3h4.1a1.26 1.26 0 0 1 1.3 1.3M79.8 113.8a1.27 1.27 0 0 1 1.3-1.2h4.1a1.27 1.27 0 0 1 1.3 1.2"/>
<path d="M79.8 109.7a1.27 1.27 0 0 1 1.3-1.2h4.1a1.27 1.27 0 0 1 1.3 1.2M79.8 105.6a1.27 1.27 0 0 1 1.3-1.3h4.1a1.27 1.27 0 0 1 1.3 1.3M79.8 101.4a1.27 1.27 0 0 1 1.3-1.2h4.1a1.27 1.27 0 0 1 1.3 1.2M79.8 118a1.27 1.27 0 0 0 1.3 1.2h4.1a1.27 1.27 0 0 0 1.3-1.2M79.8 113.8a1.26 1.26 0 0 0 1.3 1.3h4.1a1.26 1.26 0 0 0 1.3-1.3M79.8 109.7a1.26 1.26 0 0 0 1.3 1.2h4.1a1.26 1.26 0 0 0 1.3-1.2M79.8 105.6a1.26 1.26 0 0 0 1.3 1.2h4.1a1.26 1.26 0 0 0 1.3-1.2M79.8 101.4a1.26 1.26 0 0 0 1.3 1.3h4.1a1.26 1.26 0 0 0 1.3-1.3M79.8 118h.1M79.8 113.8h.1M79.8 109.7h.1M79.8 105.6h.1"/>
<path d="M79.8 101.4h.1M86.5 118h.1M86.5 113.8h.1M86.5 109.7h.1M86.5 105.6h.1M86.5 101.4h.1M129.4 101.4a1.26 1.26 0 0 0 1.2 1.3h4.2a1.26 1.26 0 0 0 1.2-1.3M129.4 105.6a1.26 1.26 0 0 0 1.2 1.2h4.2a1.26 1.26 0 0 0 1.2-1.2M129.4 109.7a1.26 1.26 0 0 0 1.2 1.2h4.2a1.26 1.26 0 0 0 1.2-1.2M129.4 113.8a1.26 1.26 0 0 0 1.2 1.3h4.2a1.26 1.26 0 0 0 1.2-1.3M129.4 118a1.27 1.27 0 0 0 1.2 1.2h4.2a1.27 1.27 0 0 0 1.2-1.2M129.4 118h.1"/>
<path d="M129.4 113.8h.1M129.4 109.7h.1M129.4 105.6h.1M129.4 101.4h.1M129.4 101.4a1.27 1.27 0 0 1 1.2-1.2h4.2a1.27 1.27 0 0 1 1.2 1.2M129.4 105.6a1.27 1.27 0 0 1 1.2-1.3h4.2a1.27 1.27 0 0 1 1.2 1.3M129.4 109.7a1.27 1.27 0 0 1 1.2-1.2h4.2a1.27 1.27 0 0 1 1.2 1.2M129.4 113.8a1.27 1.27 0 0 1 1.2-1.2h4.2a1.27 1.27 0 0 1 1.2 1.2M129.4 118a1.26 1.26 0 0 1 1.2-1.3h4.2a1.26 1.26 0 0 1 1.2 1.3M136 118h.1M136 113.8h.1M136 109.7h.1"/>
<path d="M136 105.6h.1M136 101.4h.1M136.4 116.7h20.3M136.4 115.1h20.3M143.8 103.9h-13.9l-3.9 3.8M155.1 119.9v3.2M158.2 108.7h-3.1v3.2M59.2 135.3h27.8M64.8 120.8h11M64.8 130.7h11M66.4 133.9v3.2M77.3 120.8h1.6"/>
<path d="M77.3 130.7h1.6M79.8 134.5a1.26 1.26 0 0 1 1.3-1.3h4.1a1.26 1.26 0 0 1 1.3 1.3M79.8 130.3a1.26 1.26 0 0 1 1.3-1.2h4.1a1.26 1.26 0 0 1 1.3 1.2M79.8 126.2a1.26 1.26 0 0 1 1.3-1.2h4.1a1.26 1.26 0 0 1 1.3 1.2M79.8 134.5a1.27 1.27 0 0 0 1.3 1.2h4.1a1.27 1.27 0 0 0 1.3-1.2M79.8 130.3a1.27 1.27 0 0 0 1.3 1.3h4.1a1.27 1.27 0 0 0 1.3-1.3M79.8 126.2a1.27 1.27 0 0 0 1.3 1.2h4.1a1.27 1.27 0 0 0 1.3-1.2M79.8 122.1a1.27 1.27 0 0 0 1.3 1.2h4.1a1.27 1.27 0 0 0 1.3-1.2M79.8 134.5h.1M79.8 130.3h.1M79.8 126.2h.1M79.8 122.1h.1"/>
<path d="M80.5 120.8h11M80.5 130.7h11M81.1 120.8a1.26 1.26 0 0 0-1.3 1.3M85.2 120.8a1.26 1.26 0 0 1 1.3 1.3M86.5 134.5h.1M86.5 130.3h.1M86.5 126.2h.1M86.5 122.1h.1M89.3 137.4a1.26 1.26 0 0 1 1.3 1.2v4.1a1.26 1.26 0 0 1-1.3 1.3M89.3 137.4a1.27 1.27 0 0 0-1.2 1.2v4.1a1.27 1.27 0 0 0 1.2 1.3M89.3 137.4h.1M93.5 137.4a1.27 1.27 0 0 0-1.3 1.2v4.1a1.27 1.27 0 0 0 1.3 1.3"/>
<path d="M93.5 137.4h.1M93.5 137.4a1.26 1.26 0 0 1 1.2 1.2v4.1a1.26 1.26 0 0 1-1.2 1.3M97.6 137.4a1.27 1.27 0 0 0-1.2 1.2v4.1a1.27 1.27 0 0 0 1.2 1.3M97.6 137.4h.1M97.6 137.4a1.26 1.26 0 0 1 1.2 1.2v4.1a1.26 1.26 0 0 1-1.2 1.3M101.7 137.4a1.27 1.27 0 0 0-1.2 1.2v4.1a1.27 1.27 0 0 0 1.2 1.3M101.7 137.4h.1M101.7 137.4a1.26 1.26 0 0 1 1.3 1.2v4.1a1.26 1.26 0 0 1-1.3 1.3M105.9 137.4a1.27 1.27 0 0 0-1.3 1.2v4.1a1.27 1.27 0 0 0 1.3 1.3M105.9 137.4h.1M105.9 137.4a1.26 1.26 0 0 1 1.2 1.2v4.1a1.26 1.26 0 0 1-1.2 1.3M110 137.4a1.26 1.26 0 0 0-1.2 1.2v4.1a1.26 1.26 0 0 0 1.2 1.3"/>
<path d="M110 137.4h.1M110 137.4a1.27 1.27 0 0 1 1.2 1.2v4.1a1.27 1.27 0 0 1-1.2 1.3M114.1 137.4a1.26 1.26 0 0 0-1.2 1.2v4.1a1.26 1.26 0 0 0 1.2 1.3M114.1 137.4h.1M114.1 137.4a1.27 1.27 0 0 1 1.3 1.2v4.1a1.27 1.27 0 0 1-1.3 1.3M118.3 137.4a1.26 1.26 0 0 0-1.3 1.2v4.1a1.26 1.26 0 0 0 1.3 1.3M118.3 137.4h.1M118.3 137.4a1.27 1.27 0 0 1 1.2 1.2v4.1a1.27 1.27 0 0 1-1.2 1.3M122.4 137.4a1.26 1.26 0 0 0-1.3 1.2v4.1a1.26 1.26 0 0 0 1.3 1.3M122.4 137.4h.1M122.4 137.4a1.27 1.27 0 0 1 1.2 1.2v4.1a1.27 1.27 0 0 1-1.2 1.3M126.5 137.4a1.26 1.26 0 0 0-1.2 1.2v4.1a1.26 1.26 0 0 0 1.2 1.3"/>
<path d="M126.5 137.4h.1M126.5 137.4a1.27 1.27 0 0 1 1.2 1.2v4.1a1.27 1.27 0 0 1-1.2 1.3M128.1 137.4h23M128.9 135.3h22.2M129.4 122.1a1.27 1.27 0 0 0 1.2 1.2h4.2a1.27 1.27 0 0 0 1.2-1.2M129.4 126.2a1.27 1.27 0 0 0 1.2 1.2h4.2a1.27 1.27 0 0 0 1.2-1.2M129.4 130.3a1.27 1.27 0 0 0 1.2 1.3h4.2a1.27 1.27 0 0 0 1.2-1.3M129.4 134.5a1.27 1.27 0 0 0 1.2 1.2h4.2a1.27 1.27 0 0 0 1.2-1.2M129.4 134.5h.1M129.4 130.3h.1M129.4 126.2h.1M129.4 122.1h.1"/>
<path d="M129.4 122.1a1.26 1.26 0 0 1 1.2-1.3h4.2a1.26 1.26 0 0 1 1.2 1.3M129.4 126.2a1.26 1.26 0 0 1 1.2-1.2h4.2a1.26 1.26 0 0 1 1.2 1.2M129.4 130.3a1.26 1.26 0 0 1 1.2-1.2h4.2a1.26 1.26 0 0 1 1.2 1.2M129.4 134.5a1.26 1.26 0 0 1 1.2-1.3h4.2a1.26 1.26 0 0 1 1.2 1.3M136 134.5h.1M136 130.3h.1M136 126.2h.1M136 122.1h.1M144 131v3.2M152.7 128.9h-3.2v3.2M53.7 140.7h7.5M62.8 140.7h1.6"/>
<path d="M66 140.7h9.5M77.1 140.7h1.6M80.2 140.7h7.6M89.3 144h.1M91.7 155.3h3.7v4.3h-3.7zM93.5 144h.1M95.4 157.5h3.2M97.6 144h.1M101.7 144h.1M101.7 145.5v13.5M105.9 144h.1M105.9 145.5v13.5"/>
<path d="M109.1 157.5h3.1M110 144h.1M114.1 144h.1M118.3 144h.1M118.9 151.9h3.2M122.4 144h.1M125.3 145.5v8M126.5 144h.1M127.8 145.5v8M128.1 144h17.4M130.9 151.9h3.2M137.6 148.9l3.1 8.6h2.8"/>
<path d="M144 147.1v3.2M149.5 140.5v3.2"/>
<circle cx="71.9" cy="93.7" r="2.04"/>
<circle cx="93.1" cy="101" r="1.36"/>
<circle cx="93.1" cy="110.9" r="1.36"/>
<circle cx="103" cy="101" r="1.36"/>
<circle cx="103" cy="110.9" r="1.36"/>
<circle cx="112.9" cy="101" r="1.36"/>
<circle cx="112.9" cy="110.9" r="1.36"/>
<circle cx="122.8" cy="101" r="1.37"/>
<circle cx="122.8" cy="110.9" r="1.37"/>
<circle cx="93.1" cy="120.8" r="1.36"/>
<circle cx="93.1" cy="130.8" r="1.36"/>
<circle cx="103" cy="120.8" r="1.36"/>
<circle cx="103" cy="130.8" r="1.36"/>
<circle cx="112.9" cy="120.8" r="1.36"/>
<circle cx="112.9" cy="130.8" r="1.36"/>
<circle cx="122.8" cy="120.8" r="1.37"/>
<circle cx="122.8" cy="130.8" r="1.37"/>
</g>
<g fill="none" stroke="#000" stroke-width=".36">
<path d="M56.4 179.2h103M56.4 175.3h103v50.5h-103zM111.8 175.3v50.5M127.7 179.2v3.8M143.6 179.2v3.8M56.4 183h103M56.4 190.8h103M56.4 186.9h103M56.4 194.7h103M56.4 198.6h103M102.7 183v42.8M127.7 186.9v38.9"/>
<path d="M143.6 186.9v38.9M56.4 202.5h103M56.4 206.4h103M56.4 214.1h103M56.4 210.2h103M56.4 218h103M56.4 221.9h103"/>
</g>
<g fill="#000">
<path d="M83.2 68.7l3.1-.5v1.1zM88.5 74.3l3.2-.5v1zM109.7 79.4l3.2 .5-3.2 .6zM124.2 73.8l3.1 .5-3.1 .5zM122.8 79.9l3.2-.5v1.1zM129.5 68.2l3.2 .5-3.2 .6zM55.2 91.1l.6 3.2h-1.1zM60.8 96.5l.5 3.2h-1zM70.8 95.4l1.9 .2h-1.6zM71.1 91.8h1.6l.3 .2zM71.1 95.6l1.2 .1zM71.1 95.6h1.6l-.4 .1z"/>
<path d="M71.1 91.8l.4-.1 1.2 .1zM71.5 91.7l1.2 .1zM71.5 95.7h.8zM71.5 91.7h.8zM77.9 85.8l.8 7.8h-.8zM77.9 85.8h7.8l-7 .8zM77.9 85.8l.8 .8v7zM78.7 86.6l7-.8v.8zM130.2 85.8h7.8l-7.8 .8zM130.2 86.6l7.8-.8-.8 .8zM137.2 86.6l.8 7h-.8zM137.2 86.6l.8-.8v7.8z"/>
<path d="M65.8 117.7h1.1l-.5 3.1zM125.6 107.4l.8 .7-2.6 1.9zM155.1 116.7l.5 3.2h-1.1zM154.5 111.9h1.1l-.5 3.2zM54.7 137.5h1.1l-.6 3.2zM60.3 132.1h1l-.5 3.2zM66.4 130.7l.5 3.2h-1.1zM137.2 138.1l.8 7.8-.8-.7zM137.2 138.1h.8v7.8zM143.4 134.2h1.1l-.5 3.2zM149 132.1h1.1l-.6 3.2zM77.9 138.1l.8 7.1-.8 .7z"/>
<path d="M77.9 138.1h.8v7.1zM77.9 145.9l7.8-.7v.7zM77.9 145.9l.8-.7h7zM98.6 156.9l3.1 .6-3.1 .5zM105.9 157.5l3.2-.6v1.1zM122.1 151.4l3.2 .5-3.2 .5zM127.8 151.9l3.1-.5v1zM136.5 146l1.6 2.8-1 .3zM130.2 145.2h7l-7 .7zM130.2 145.9l7-.7 .8 .7zM144 144l.5 3.1h-1.1zM149.5 137.4l.6 3.1h-1.1z"/>
</g>
<path d="M26.1 50.9h163.7M26.2 50.8v9.7M189.7 50.8v9.7M26.1 60.4h163.7M70.8 95.5h2.2M70.8 91.9h2.2" fill="none" stroke="#000" stroke-width=".2"/>
<path d="M70.2 95h3.4M70.2 92.4h3.4" fill="none" stroke="#000" stroke-width=".32"/>
<path d="M70 94.7h3.8M70 92.8h3.8" fill="none" stroke="#000" stroke-width=".34"/>
<path d="M69.9 94.3h4M69.9 93.1h4" fill="none" stroke="#000" stroke-width=".38"/>
<path d="M69.9 93.5h4M69.9 93.9h4" fill="none" stroke="#000" stroke-width=".4"/>
<g font-size="3.9">
<text x="26.4" y="43.5">40-Lead Very Thin Plastic Quad Flat, No Lead Package (KYX) - 6x6 mm Body [VQFN]</text>
<text x="26.4" y="48">With 4.6x4.6 mm Exposed Pad</text>
<text x="76.5" y="171.1">RECOMMENDED LAND PATTERN</text>
</g>
<g font-size="3.2">
<text x="28.4" y="54.6">Note:</text>
<text x="41.1" y="54.6">For the most current package drawings, please see the Microchip Packaging Specification located at</text>
<text x="41.1" y="58.3">http://www.microchip.com/packaging</text>
<text x="106.1" y="69.9">C1</text>
<text x="106.1" y="75.5">X2</text>
<text x="115.6" y="81.1">EV</text>
<text x="84.4" y="84.3">40</text>
<text x="75.9" y="99.3">1</text>
<text x="75.9" y="102.5">2</text>
<text x="145.5" y="105.1">ØV</text>
<text x="159.9" y="109.8">G2</text>
<text x="53.2" y="117">C2 Y2</text>
<text x="64.1" y="126.9">EV</text>
<text x="154.3" y="130.1">G1</text>
<text x="142.3" y="141.8">Y1</text>
<text x="113.8" y="153">X1</text>
<text x="92.4" y="158.6">E</text>
<text x="145.2" y="158.6">SILK SCREEN</text>
</g>
<g font-size="2.9">
<text x="104.3" y="178.2">Units</text>
<text x="126" y="178.2">MILLIMETERS</text>
<text x="89" y="182.1">Dimension Limits</text>
<text x="117.1" y="182.1">MIN</text>
<text x="132.3" y="182.1">NOM</text>
<text x="148.4" y="182.1">MAX</text>
<text x="57.3" y="189.9">Optional Center Pad Width</text>
<text x="57.3" y="186">Contact Pitch</text>
<text x="105.5" y="189.9">X2</text>
<text x="106.3" y="186">E</text>
<text x="129.5" y="186">0.50 BSC</text>
<text x="148.7" y="189.9">4.70</text>
<text x="57.3" y="197.7">Contact Pad Spacing</text>
<text x="57.3" y="193.8">Optional Center Pad Length</text>
<text x="105.4" y="197.7">C1</text>
<text x="105.5" y="193.8">Y2</text>
<text x="132.8" y="197.7">6.00</text>
<text x="148.7" y="193.8">4.70</text>
<text x="57.3" y="201.6">Contact Pad Spacing</text>
<text x="105.4" y="201.6">C2</text>
<text x="132.8" y="201.6">6.00</text>
<text x="57.3" y="209.3">Contact Pad Length (X40)</text>
<text x="57.3" y="205.4">Contact Pad Width (X40)</text>
<text x="105.5" y="209.3">Y1</text>
<text x="105.5" y="205.4">X1</text>
<text x="148.7" y="209.3">0.80</text>
<text x="148.7" y="205.4">0.30</text>
<text x="57.3" y="213.2">Contact Pad to Center Pad (X40)</text>
<text x="105.3" y="213.2">G1</text>
<text x="116.9" y="213.2">0.20</text>
<text x="57.3" y="221">Thermal Via Diameter</text>
<text x="57.3" y="217.1">Contact Pad to Contact Pad (X36)</text>
<text x="105.3" y="217.1">G2</text>
<text x="106.3" y="221">V</text>
<text x="116.9" y="217.1">0.20</text>
<text x="132.8" y="221">0.33</text>
<text x="57.3" y="224.9">Thermal Via Pitch</text>
<text x="105.3" y="224.9">EV</text>
<text x="132.8" y="224.9">1.20</text>
<text x="34" y="232.9">1. Dimensioning and tolerancing per ASME Y14.5M</text>
<text x="34" y="228.3">Notes:</text>
<text x="43.6" y="236.9">BSC: Basic Dimension. Theoretically exact value shown without tolerances.</text>
<text x="34" y="241">2. For best soldering results, thermal vias, if used, should be filled or tented to avoid solder loss during</text>
<text x="38.1" y="244.3">reflow process</text>
<text x="124.5" y="251.7">Microchip Technology Drawing C04-2473 Rev. A</text>
<text x="26.6" y="261.3">© 2017 Microchip Technology Inc.</text>
</g>
</svg>
